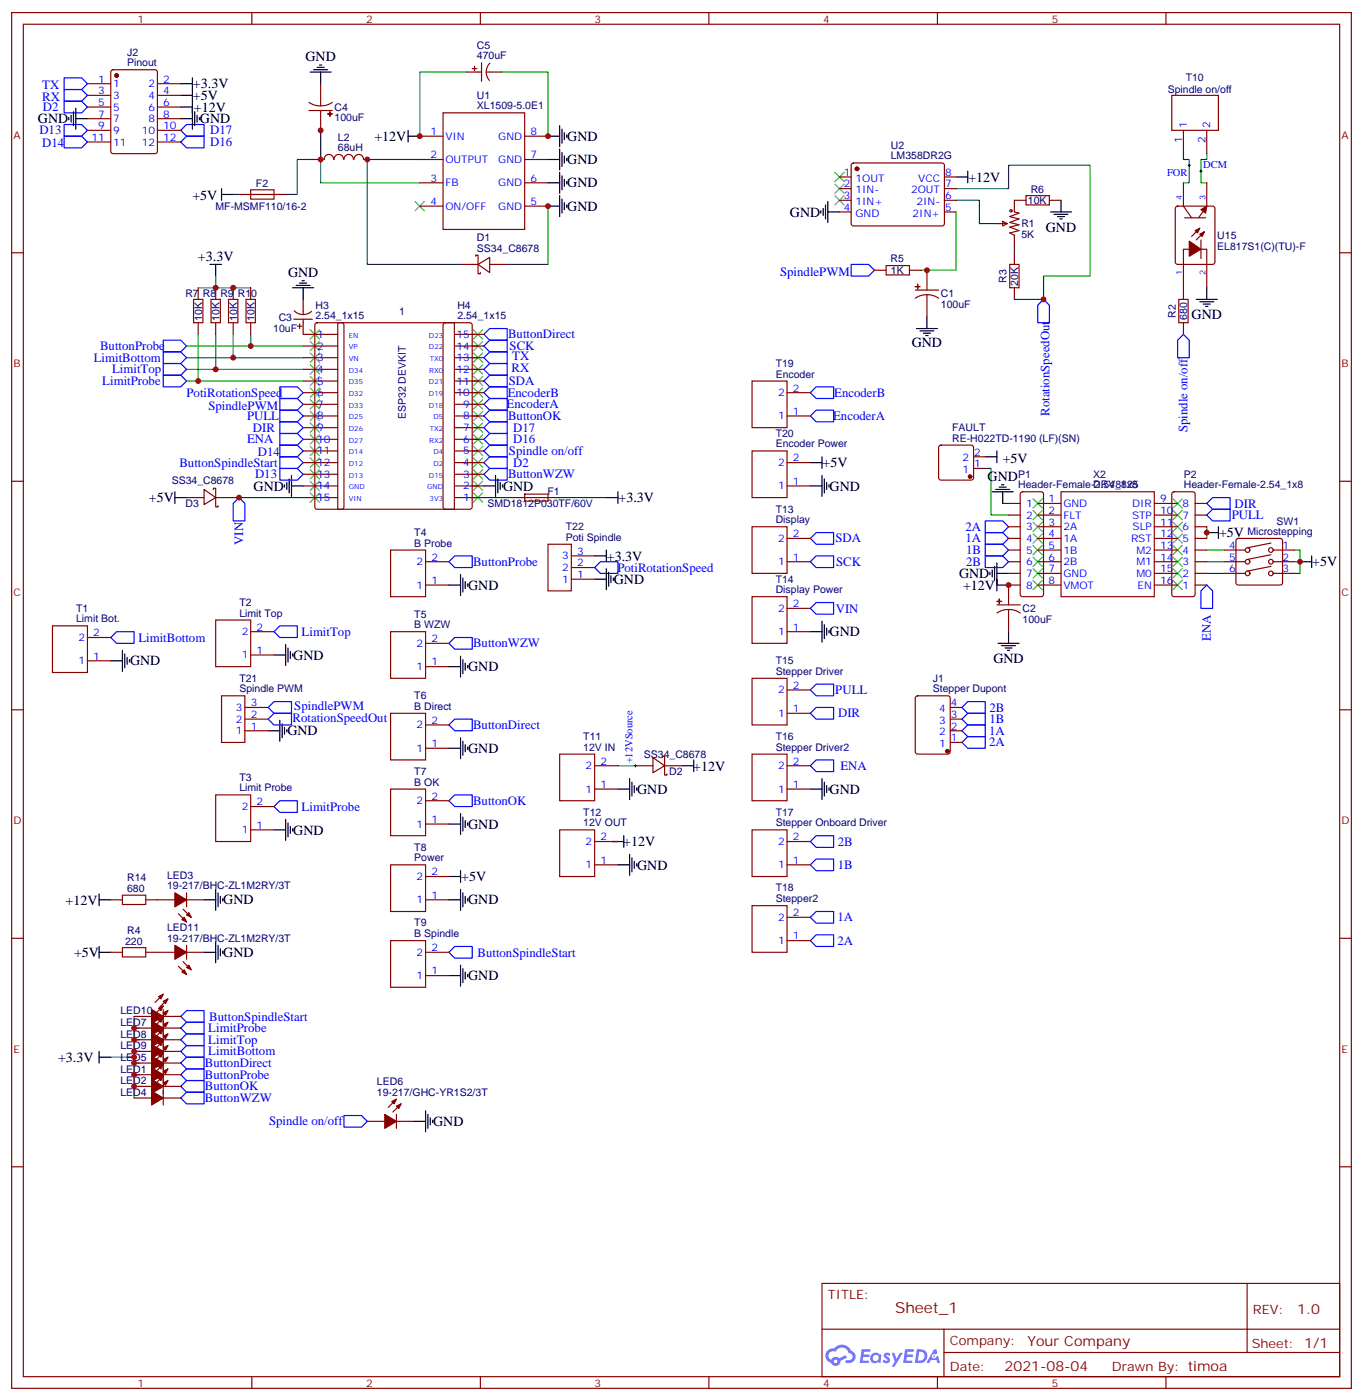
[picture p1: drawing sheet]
<svg xmlns="http://www.w3.org/2000/svg" width="412mm" height="424mm" viewBox="0 0 412 424" stroke-linecap="round" stroke-linejoin="round" font-family="sans-serif">
<g fill="none" stroke="#870000" stroke-width=".35">
<path d="M3.5 3.8h405.4v416.3h-405.4zM7.1 7.3h398.2v409.3h-398.2zM76.2 3.8v3.5M145.3 3.8v3.5M214.5 3.8v3.5M283.6 3.8v3.5M352.8 3.8v3.5M3.5 76.5h3.6M405.3 76.5h3.6M3.5 145.6h3.6M405.3 145.6h3.6M3.5 214.8h3.6"/>
<path d="M405.3 214.8h3.6M3.5 283.9h3.6M405.3 283.9h3.6M3.5 353.1h3.6M405.3 353.1h3.6M248.7 388.3h156.6v28.3h-156.6zM377.3 388.4v20.8M76.2 416.6v3.5M145.3 416.6v3.5M214.5 416.6v3.5M248.7 402.2h156.5M283.6 416.6v3.5"/>
<path d="M285.6 409.2h119.6M285.6 402.2v14.1M352.8 416.6v3.5"/>
</g>
<g fill="#5487ff">
<path d="M267.7 409.5a1.22 1.22 0 0 1 1.7 .3l-.4 .6a.47 .47 0 0 0-.3-.4 .47 .47 0 0 0-.5 .1l.1 .3a1.14 1.14 0 0 1 .8 1.7 1.14 1.14 0 0 1-1.9 0l-.2-.2 .5-.5 .7 .4a.29 .29 0 0 0 .3-.3 .29 .29 0 0 0-.2-.3 1.04 1.04 0 0 1-.6-1.7z"/>
<path d="M260.7 408.3h2.4l.3 .1-.2 .6h-1.8l-.1 .9h1.5l.3 .3-.3 .4h-1.6l-.2 1.1h1.7l.2 .4-.2 .3h-2.6z"/>
<path d="M273.8 408.3h2.4l.3 .2-.1 .5h-1.8l-.2 .9h1.6l.3 .3-.4 .4h-1.6l-.1 1.1h1.7l.2 .4-.2 .3h-2.6z"/>
<path d="M282.6 408.3h.7l.3 1.2-.6 .3a.69 .69 0 0 0-1 .3 .69 .69 0 0 0 .4 1 .69 .69 0 0 0 .9-.6l.5-.3 .6 2.2h-.8l-.2-.9h-1.8l-.5 .9h-.8z"/>
<path d="M269.8 409.3h.8l.6 1.9 1.1-1.9h.9l-2.6 4.2h-.8l.9-1.5z"/>
<path d="M277.4 408.3l-.6 4.1h1.3a2.11 2.11 0 0 0 2.5-2.1 2.11 2.11 0 0 0-2.5-2zM278.1 409a1.43 1.43 0 0 1 1.6 1.6 1.43 1.43 0 0 1-2 1.1z"/>
<path d="M263.7 409.9a1.54 1.54 0 0 0-.1 2.1 1.54 1.54 0 0 0 2.2 .2l.6 .2 .3-2.3-.2-.2-.4-.1a1.49 1.49 0 0 0-2.4 .1zM264 410.9a.94 .94 0 0 1 1.8 0 .94 .94 0 0 1-1.8 0z"/>
<path d="M250.4 408.6a2.18 2.18 0 0 0 1.1 3.8 1.44 1.44 0 0 0 1.6 .9 1.44 1.44 0 0 0 1.2-1.5l2-1-.5-.7-1.9 .9a1.47 1.47 0 0 0-2.4 .5 1.39 1.39 0 0 1-.7-2 1.39 1.39 0 0 1 2-.5 2.12 2.12 0 0 1 2.2-1.3 2.12 2.12 0 0 1 1.9 1.7 1.14 1.14 0 0 1 1.1 1.5 1.14 1.14 0 0 1-1.7 .7 .43 .43 0 0 0-.5 .3 .43 .43 0 0 0 .4 .5 1.98 1.98 0 0 0 2.5-1.2 1.98 1.98 0 0 0-1.2-2.5 3.1 3.1 0 0 0-5.3-.7l-.9 .1zM252.3 411.9a.55 .55 0 0 1 1.1 0 .55 .55 0 0 1-1.1 0z"/>
<circle cx="282.6" cy="410.4" r=".26"/>
</g>
<g fill="none" stroke="#000" stroke-width=".35">
<path d="M96.7 19.7h.7M20.8 35.6v.7M21.5 34.9v2.1M22.2 33.8v4.2M22.9 35.9h3.6M22.9 32.7v6.4M54.7 28.9h3.5M54.7 32.4h3.5M54.7 35.9h3.5M54.7 25.3h3.5M58.2 23.6v15.5M58.9 33.8v4.2"/>
<path d="M59.6 34.9v2.1M60.3 35.6v.7M93.8 21.8h6.4M94.9 21.1h4.2M96 20.4h2.1M97 21.8v3.5M123.5 39.4v3.6M169.3 38v6.4M170 39.1v4.2M67 58.8h3.6M67 57.1v3.5M123.5 41.2h3.5"/>
<path d="M165.8 41.2h3.5M165.8 48.3h3.5M165.8 55.3h3.5M169.3 45.1v6.3M169.3 52.1v6.4M169.3 59.2v6.3M170 46.1v4.3M170 53.2v4.2M170.7 40.1v2.2M170.7 47.2v2.1M170.7 54.3v2.1M171.4 40.9v.7"/>
<path d="M171.4 47.9v.7M171.4 55v.7M289.3 53.6h3.5M292.8 51.8v3.5M165.8 62.4h3.5M170 60.3v4.2M170.7 61.3v2.1M171.4 62v.7M248.4 63.8v.7M249.1 63.1v2.1M249.8 62v4.3M250.5 64.1h3.5"/>
<path d="M250.5 61v6.3M317.9 64.1h6.3M318.9 64.8h4.2M320 65.5h2.1M320.7 66.3h.7M321 60.6v3.5M63.5 80h3.5M65.3 80v3.5M88.5 87.1h6.4M89.6 86.4h4.2M90.7 85.7h2.1M91.4 84.9h.7"/>
<path d="M91.7 87.1v3.5M277.3 99.4h6.3M280.5 95.9v3.5M361.9 90.6h6.4M363 91.3h4.2M364.1 92h2.1M364.8 92.7h.7M365.1 87.1v3.5M278.3 100.1h4.3M279.4 100.8h2.1M280.1 101.5h.7M245.2 140h3.5"/>
<path d="M248.7 138.2v3.5M298.1 138.2h3.5M301.6 136.5v3.5M52.9 150.6h3.5M52.9 148.8v3.5M86.1 146.7v.7M86.8 146v2.1M87.5 144.9v4.3M88.2 147h3.5M88.2 143.9v6.3M146.4 147h3.5M149.9 143.9v6.3"/>
<path d="M150.6 144.9v4.3M151.3 146v2.1M152 146.7v.7M183.4 150.6h3.6M187 148.8v3.5M245.2 147h3.5M248.7 143.9v6.3M249.4 144.9v4.3M250.1 146v2.1M250.8 146.7v.7M300.2 148.8h6.4M301.3 148.1h4.2"/>
<path d="M302.3 147.4h2.1M303 146.7h.7M303.4 148.8v3.5M368.7 159.4v3.5M135.8 177h3.5M139.3 173.8v6.4M140.1 174.9v4.2M140.8 176v2.1M141.5 176.7v.7M179.9 175.3h3.5M179.9 168.2h3.5M183.4 166.4v3.6"/>
<path d="M183.4 172.1v6.3M184.1 173.1v4.3M184.9 174.2v2.1M185.6 174.9v.7M299.5 173.1v.7M300.2 172.4v2.2M300.9 171.4v4.2M301.6 173.5h3.6M301.6 170.3v8.5M301.6 177h3.6M365.1 161.1h3.6M393.3 170h3.6"/>
<path d="M396.9 168.2v3.5M33.5 200h3.5M37 196.8v6.3M37.7 197.8v4.3M38.5 198.9v2.1M39.2 199.6v.7M82.9 198.2h3.5M86.4 195v6.4M87.1 196.1v4.2M87.8 197.1v2.1M88.5 197.8v.7M139.3 198.5v6.4"/>
<path d="M140.1 199.6v4.2M245.2 191.1h3.5M248.7 188v6.3M249.4 189v4.3M250.1 190.1v2.1M250.8 190.8v.7M302 194.7h6.3M303 195.4h4.3M304.1 196.1h2.1M304.8 196.8h.7M305.2 191.1v3.6M84.7 217.9v6.4"/>
<path d="M85.4 219v4.2M135.8 201.7h3.5M140.8 200.7v2.1M141.5 201.4v.7M81.1 221.1h3.6M86.1 220.1v2.1M86.8 220.8v.7M135.8 226.4h3.5M139.3 223.2v6.4M140.1 224.3v4.2M140.8 225.4v2.1M141.5 226.1v.7"/>
<path d="M187 238.8h3.5M190.5 235.6v6.3M191.2 236.6v4.3M191.9 237.7v2.1M192.6 238.4v.7M206.4 231.7h3.5M209.9 229.9v3.6M245.2 238.8h3.5M248.7 235.6v6.3M249.4 236.6v4.3M250.1 237.7v2.1M250.8 238.4v.7"/>
<path d="M82.9 251.1h3.5M86.4 247.9v6.4M87.1 249v4.2M87.8 250v2.2M88.5 250.8v.7M135.8 249.3h3.5M139.3 246.2v6.3M140.1 247.2v4.3M140.8 248.3v2.1M141.5 249v.7M185.2 254.6h3.5M188.7 252.9v3.5"/>
<path d="M190.5 258.5v6.4M191.2 259.6v4.2M30 272.3h3.5M30 270.5v3.5M61.7 272.3h3.6M65.3 269.1v6.3M66 270.2v4.2M66.7 271.2v2.1M67.4 271.9v.7M135.8 272.3h3.5M135.8 265.2h3.5M139.3 263.5v3.5"/>
<path d="M139.3 269.1v6.3M140.1 270.2v4.2M140.8 271.2v2.1M141.5 271.9v.7M187 261.7h3.5M191.9 260.6v2.1M192.6 261.3v.7M30 286.4v3.5M30 288.1h3.5M61.7 288.1h3.6M65.3 285v6.3M66 286v4.3"/>
<path d="M66.7 287.1v2.1M67.4 287.8v.7M135.8 295.2h3.5M139.3 292v6.4M140.1 293.1v4.2M140.8 294.1v2.2M141.5 294.9v.7M30 318.1v3.6M30 319.9h3.5M125.2 339.3h3.6M128.8 336.1v6.4M129.5 337.2v4.2"/>
<path d="M130.2 338.2v2.2M130.9 338.9v.8"/>
</g>
<g fill="none" stroke="#00f" stroke-width=".35">
<path d="M19.4 23.6h5.3l1.8 1.7-1.8 1.8h-5.3zM19.4 27.1h5.3l1.8 1.8-1.8 1.7h-5.3zM19.4 37.7h5.3l1.8 1.7-1.8 1.8h-5.3zM19.4 30.6h5.3l1.8 1.8-1.8 1.7h-5.3zM56.4 37.7h5.3v3.5h-5.3l-1.7-1.8zM19.4 41.2h5.3l1.8 1.8-1.8 1.7h-5.3zM56.4 41.2h5.3v3.5h-5.3l-1.7-1.7zM257.5 80h5.3l1.8 1.8-1.8 1.7h-5.3zM314 92.4l1.7-1.8 1.8 1.8v5.2h-3.5zM49.4 102.9h5.3l1.7 1.8-1.7 1.8h-5.3zM49.4 106.5h5.3l1.7 1.7-1.7 1.8h-5.3zM49.4 110h5.3l1.7 1.8-1.7 1.7h-5.3z"/>
<path d="M49.4 113.5h5.3l1.7 1.8-1.7 1.8h-5.3zM84.7 117.1h5.3l1.7 1.7-1.7 1.8h-5.3zM146.4 111.8l1.8-1.8h5.3v3.5h-5.3zM146.4 108.2l1.8-1.7h5.3v3.5h-5.3zM146.4 101.2l1.8-1.8h5.3v3.5h-5.3zM146.4 104.7l1.8-1.8h5.3v3.6h-5.3zM146.4 115.3l1.8-1.8h5.3v3.6h-5.3zM148.2 117.1h5.3v3.5h-5.3l-1.8-1.8zM245.2 118.8l1.7-1.7h5.3v3.5h-5.3zM358.1 101.2l1.7 1.7v5.3h-3.5v-5.3zM84.7 138.2h5.3l1.7 1.8-1.7 1.7h-5.3zM84.7 134.7h5.3l1.7 1.8-1.7 1.7h-5.3z"/>
<path d="M84.7 124.1h5.3l1.7 1.8-1.7 1.7h-5.3zM84.7 127.6h5.3l1.7 1.8-1.7 1.8h-5.3zM84.7 131.2h5.3l1.7 1.7-1.7 1.8h-5.3zM84.7 120.6h5.3l1.7 1.7-1.7 1.8h-5.3zM146.4 129.4l1.8-1.8h5.3v3.6h-5.3zM146.4 122.3l1.8-1.7h5.3v3.5h-5.3zM146.4 136.5l1.8-1.8h5.3v3.5h-5.3zM146.4 132.9l1.8-1.7h5.3v3.5h-5.3zM146.4 140l1.8-1.8h5.3v3.5h-5.3zM148.2 124.1h5.3v3.5h-5.3l-1.8-1.7zM245.2 125.9l1.7-1.8h5.3v3.5h-5.3zM70.6 152.3l1.7-1.7 1.8 1.7v5.3h-3.5z"/>
<path d="M84.7 141.7h5.3l1.7 1.8-1.7 1.8h-5.3zM146.4 143.5l1.8-1.8h5.3v3.6h-5.3zM298.1 157.6h5.3l1.8 1.8-1.8 1.7h-5.3zM365.1 152.3l1.8-1.7h5.3v3.5h-5.3zM365.1 155.9l1.8-1.8h5.3v3.5h-5.3zM135.8 170l1.8-1.8h5.3v3.5h-5.3zM181.7 170h5.3v3.5h-5.3l-1.8-1.8zM245.2 170l1.7-1.8h5.3v3.5h-5.3zM246.9 161.1h5.3v3.6h-5.3l-1.7-1.8zM298.1 161.1h5.3l1.8 1.8-1.8 1.8h-5.3zM298.1 164.7h5.3l1.8 1.7-1.8 1.8h-5.3zM298.1 168.2h5.3l1.8 1.8-1.8 1.7h-5.3z"/>
<path d="M365.1 177l1.8 1.8v5.3h-3.5v-5.3zM33.5 192.9l1.8-1.8h5.3v3.6h-5.3zM82.9 191.1l1.8-1.7h5.3v3.5h-5.3zM135.8 194.7l1.8-1.8h5.3v3.5h-5.3zM245.2 184.1l1.7-1.8h5.3v3.5h-5.3zM81.1 217.6l1.8-1.8h5.3v3.6h-5.3zM81.1 214.1l1.8-1.8h5.3v3.5h-5.3zM135.8 219.4l1.8-1.8h5.3v3.5h-5.3zM245.2 208.8l1.7-1.8h5.3v3.5h-5.3zM245.2 215.8l1.7-1.7h5.3v3.5h-5.3zM291 217.6l1.8-1.8h5.3v3.6h-5.3zM291 214.1l1.8-1.8h5.3v3.5h-5.3z"/>
<path d="M245.2 231.7l1.7-1.8h5.3v3.6h-5.3zM291 224.6l1.8-1.7h5.3v3.5h-5.3zM291 221.1l1.8-1.7h5.3v3.5h-5.3zM82.9 244.1l1.8-1.8h5.3v3.5h-5.3zM135.8 242.3l1.8-1.8h5.3v3.6h-5.3zM245.2 254.6l1.7-1.7h5.3v3.5h-5.3zM245.2 261.7l1.7-1.8h5.3v3.6h-5.3zM245.2 277.6l1.7-1.8h5.3v3.5h-5.3zM135.8 288.1l1.8-1.7h5.3v3.5h-5.3zM245.2 284.6l1.7-1.7h5.3v3.5h-5.3zM54.7 318.1l1.7-1.7h5.3v3.5h-5.3zM54.7 314.6l1.7-1.8h5.3v3.6h-5.3z"/>
<path d="M54.7 311.1l1.7-1.8h5.3v3.5h-5.3zM54.7 307.6l1.7-1.8h5.3v3.5h-5.3zM54.7 332.2l1.7-1.7h5.3v3.5h-5.3zM54.7 325.2l1.7-1.8h5.3v3.6h-5.3zM54.7 321.7l1.7-1.8h5.3v3.5h-5.3zM54.7 328.7l1.7-1.7h5.3v3.5h-5.3zM104.1 337.5h5.3l1.7 1.8-1.7 1.8h-5.3z"/>
</g>
<g fill="none" stroke="#008700" stroke-width=".35">
<path d="M141.1 21.8h-14.1v19.4M151.7 21.8h14.1v19.4M70.6 58.8h1.7M127 48.3h-15.9v31.7h28.2M127 55.3h-30v-15.9v8.9h-7v10.5h-3.6M289.3 57.1h15.9v-7.1h24.6v33.5h-14.1v7.1h-8.8M358.1 46.5v1.8h1.7v7h-1.7M365.1 46.5v1.8h-1.7v7h1.7M165.8 62.4v17.6h-12.3M289.3 64.1v17.7h-10.6M289.3 60.6h7v7.1h5.3M306.9 74.7v1.8"/>
<path d="M60 87.1h15.8M65.3 83.5v3.6M56.4 104.7h35.3M56.4 108.2h35.3M56.4 111.8h35.3M56.4 115.3h35.3M60 101.2v14.1M65.3 101.2v10.6M70.6 101.2v7M75.8 101.2v3.5M70.6 150.6h21.1M146.4 150.6h8.8"/>
<path d="M169.3 150.6h14.1M298.1 141.7h1.8v14.2h5.3M303.4 152.3h1.8M365.1 159.4v3.5M365.1 173.5h5.3M365.1 170h5.3M365.1 166.4h5.3M391.6 170h1.7v3.5h-1.7M391.6 166.4h1.7v3.6M187 231.7h5.3M185.2 254.6h1.8M33.5 319.9h7.1"/>
<path d="M40.6 311.1h1.7M40.6 314.6h1.7M40.6 318.1h1.7M40.6 307.6v24.6M40.6 321.7h1.7M40.6 325.2h1.7"/>
</g>
<path d="M359.5 50h.7M359.8 49.7v.7M363 51.8h.7M363.4 51.4v.7M191.9 231.7h.7M192.3 231.4v.7" fill="none" stroke="#000" stroke-width=".3"/>
<g fill="none" stroke="#3c3" stroke-width=".35">
<path d="M252.6 52.1l2.8 2.9M252.6 55.7l2.8 2.8M252.6 59.2l2.8 2.8M255.4 52.1l-2.8 2.9M255.4 55.7l-2.8 2.8M255.4 59.2l-2.8 2.8M125.6 61l2.8 2.8M128.4 61l-2.8 2.8M93.8 99.8l2.9 2.8M96.7 99.8l-2.9 2.8M143.2 99.8l2.8 2.8M146 99.8l-2.8 2.8"/>
<path d="M93.8 103.3l2.9 2.8M93.8 106.8l2.9 2.8M93.8 110.3l2.9 2.9M93.8 113.9l2.9 2.8M93.8 117.4l2.9 2.8M96.7 103.3l-2.9 2.8M96.7 106.8l-2.9 2.8M96.7 110.3l-2.9 2.9M96.7 113.9l-2.9 2.8M96.7 117.4l-2.9 2.8M143.2 117.4l2.8 2.8M143.2 113.9l2.8 2.8"/>
<path d="M143.2 110.3l2.8 2.9M143.2 106.8l2.8 2.8M143.2 103.3l2.8 2.8M146 117.4l-2.8 2.8M146 113.9l-2.8 2.8M146 110.3l-2.8 2.9M146 106.8l-2.8 2.8M146 103.3l-2.8 2.8M93.8 120.9l2.9 2.9M93.8 124.5l2.9 2.8M93.8 128l2.9 2.8M93.8 131.5l2.9 2.8"/>
<path d="M93.8 135l2.9 2.9M93.8 138.6l2.9 2.8M96.7 120.9l-2.9 2.9M96.7 124.5l-2.9 2.8M96.7 128l-2.9 2.8M96.7 131.5l-2.9 2.8M96.7 135l-2.9 2.9M96.7 138.6l-2.9 2.8M143.2 138.6l2.8 2.8M143.2 135l2.8 2.9M143.2 131.5l2.8 2.8M143.2 128l2.8 2.8"/>
<path d="M143.2 124.5l2.8 2.8M143.2 120.9l2.8 2.9M146 138.6l-2.8 2.8M146 135l-2.8 2.9M146 131.5l-2.8 2.8M146 128l-2.8 2.8M146 124.5l-2.8 2.8M146 120.9l-2.8 2.9M93.8 142.1l2.9 2.8M93.8 145.6l2.9 2.8M93.8 149.2l2.9 2.8M96.7 142.1l-2.9 2.8"/>
<path d="M96.7 145.6l-2.9 2.8M96.7 149.2l-2.9 2.8M143.2 149.2l2.8 2.8M143.2 145.6l2.8 2.8M143.2 142.1l2.8 2.8M146 149.2l-2.8 2.8M146 145.6l-2.8 2.8M146 142.1l-2.8 2.8M312.6 158l2.8 2.8M312.6 154.4l2.8 2.9M312.6 150.9l2.8 2.8M315.4 158l-2.8 2.8"/>
<path d="M315.4 154.4l-2.8 2.9M315.4 150.9l-2.8 2.8M354.9 150.9l2.8 2.8M354.9 154.4l2.8 2.9M354.9 158l2.8 2.8M357.7 150.9l-2.8 2.8M357.7 154.4l-2.8 2.9M357.7 158l-2.8 2.8M312.6 175.6l2.8 2.8M312.6 172.1l2.8 2.8M312.6 168.6l2.8 2.8M312.6 165l2.8 2.9"/>
<path d="M312.6 161.5l2.8 2.8M315.4 175.6l-2.8 2.8M315.4 172.1l-2.8 2.8M315.4 168.6l-2.8 2.8M315.4 165l-2.8 2.9M315.4 161.5l-2.8 2.8M354.9 161.5l2.8 2.8M354.9 165l2.8 2.9M354.9 168.6l2.8 2.8M354.9 172.1l2.8 2.8M354.9 175.6l2.8 2.8M357.7 161.5l-2.8 2.8"/>
<path d="M357.7 165l-2.8 2.9M357.7 168.6l-2.8 2.8M357.7 172.1l-2.8 2.8M357.7 175.6l-2.8 2.8"/>
</g>
<g fill="none" stroke="#870000" stroke-width=".35">
<path d="M145.7 19v5.6M148.2 19.1a3.8 3.8 0 0 0-.1 5.2M26.5 25.3h7M26.5 28.9h7M26.5 32.4h7M26.5 35.9h7M26.5 39.4h7M33.7 21.3l.5-.2h12.7l.7 .4v24.3l-.4 .6-13 .1-.6-.5-.1-24.2zM47.6 25.3h7.1M47.6 28.9h7.1M47.6 32.4h7.1M47.6 35.9h7.1"/>
<path d="M47.6 39.4h7.1M93.5 31l1.7 .8 1.8 .2M93.5 33.4h7M97 25.3v6.7M97 33.4v6M100.5 31l-1.6 .8-1.9 .2M134.1 34.1h24.6v35.3h-24.6zM141.1 21.8h4.6M142.9 20.7h1.4M143.6 20v1.4M147.1 21.8h4.6M354.5 28.9h14.2v10.5h-14.2z"/>
<path d="M358.1 39.4v7.1M365.1 39.4v7.1M26.5 43h7M47.6 43h7.1M72.3 58.8h14.1M75.8 57.4h7.1v2.9h-7.1zM100.9 48.2a1.41 1.41 0 0 0-1.4-1.5 1.41 1.41 0 0 0-1.4 1.5l-1.1 .1M101.1 48.2a1.41 1.41 0 0 1 1.4-1.5 1.41 1.41 0 0 1 1.4 1.5M104.1 48.2a1.41 1.41 0 0 1 1.4-1.5 1.41 1.41 0 0 1 1.4 1.5M107.1 48.2a1.41 1.41 0 0 1 1.4-1.5 1.41 1.41 0 0 1 1.5 1.5M110.1 48.3h1M127 41.2h7.1"/>
<path d="M127 48.3h7.1M127 55.3h7.1M158.7 41.2h7.1M158.7 48.3h7.1M158.7 55.3h7.1M254 53.6h3.5M254 57.1h3.5M257.8 49.5l.4-.2 27.1 .1 .5 .6-.1 17.9-.7 .5-27-.1-.5-.6v-17.7zM285.8 53.6h3.5M285.8 57.1h3.5M310.4 59.2h7.1v2.8h-7.1zM358.1 55.3v7.1l2.4 3.5"/>
<path d="M365.1 55.3v7.1l-2.4 3.5M127 62.4h7.1M143.9 77.5v-.3h.7v2.8M158.7 62.4h7.1M254 60.6h3.5M254 64.1h3.5M285.8 60.6h3.5M285.8 64.1h3.5M301.6 67.7h3.2M303.4 67l1.4 .7-1.4 .7zM306.9 76.5v3.5M310.4 60.6h-3.5v3.5l1.4 .4-2.8 1 2.8 .8-2.8 1 2.8 .7-2.8 .7 2.8 1.1-2.8 .7 1.4 .7v3.5"/>
<path d="M317.5 60.6h3.5M355.8 62.6l.5-.2h10.6l.6 .4 .1 16.5-.5 .7h-10.8l-.6-.5-.1-16.4zM358.4 65.9h6.4M363 69.1l-2.5 2.4M363.4 72.6v5.6M364.4 70.1l-2.5 2.5M58.6 90.6h2.8v7h-2.8zM60 87.1v3.5M60 97.6v3.6M63.9 90.6h2.8v7h-2.8zM65.3 87.1v3.5M65.3 97.6v3.6"/>
<path d="M69.1 90.6h2.9v7h-2.9zM70.6 87.1v3.5M70.6 97.6v3.6M74.4 90.6h2.9v7h-2.9zM75.8 87.1v3.5M75.8 97.6v3.6M88.9 96.6h5.6M89 94a3.8 3.8 0 0 0 5.3 .2M90 98.7h1.4M90.7 98v1.4M91.7 96.6v4.6h10.5M91.7 90.6v4.6"/>
<path d="M95.5 97.9l.5-.3h7.4l.5 .3 .2 .5v55l-.3 .5-.4 .2h-7.4l-.5-.2-.3-.5v-55zM102.2 97.6h35.3v56.5h-35.3zM134.3 97.9l.5-.3h7.4l.5 .3 .2 .5v55l-.3 .5-.4 .2h-7.4l-.5-.2-.2-.5v-55zM139.3 80h5.3M144.6 80l3.6-2.1v4.6zM144.6 80v2.8h.7v-.3M148.2 80h5.3M264.6 81.8h3.5M268.1 80.4h7.1v2.8h-7.1zM275.2 81.8h3.5M276.9 87.8h7.1M280.5 89.2l1.8 .2 1.7 .8"/>
<path d="M280.5 89.2l-1.9 .2-1.7 .8M280.5 81.8v6M280.5 89.2v6.7M305.5 80h2.8v7.1h-2.8zM306.9 87.1v3.5M356.7 90.6h2.8v7h-2.8zM358.1 97.6v3.6M365.1 87.1v-11.7h-7v15.2M91.7 104.7h10.5M91.7 108.2h10.5M91.7 111.8h10.5M91.7 115.3h10.5"/>
<path d="M91.7 118.8h10.5M137.7 101.2h8.7M137.7 104.7h8.7M137.7 108.2h8.7M137.7 111.8h8.7M137.7 115.3h8.7M137.7 118.8h8.7M227.5 115.3h10.6v14.1h-10.6zM238.1 118.8h7.1M91.7 122.3h10.5M91.7 125.9h10.5M91.7 129.4h10.5"/>
<path d="M91.7 132.9h10.5M91.7 136.5h10.5M91.7 140h10.5M137.7 122.3h8.7M137.7 125.9h8.7M137.7 129.4h8.7M137.7 132.9h8.7M137.7 136.5h8.7M137.7 140h8.7M227.5 136.5h10.6v14.1h-10.6zM238.1 125.9h7.1M238.1 140h7.1"/>
<path d="M284.2 134.9l.5-.2h9.2l.5 .2 .2 .5v9.2l-.3 .5-.4 .2h-9.2l-.5-.3-.2-.4v-9.2zM294.6 138.2h3.5M56.4 150.6h5.3M61.7 148.1l3.6 2.5-3.6 2.1zM64.6 148.1v-.4h.7v2.9M65.3 150.6v2.8h.7v-.4M65.3 150.6h5.3M91.7 143.5h10.5M91.7 147h10.5M91.7 150.6h10.5M137.7 143.5h8.7M137.7 147h8.7"/>
<path d="M137.7 150.6h8.7M155.2 150.6h14.1M158.8 149.5h7v2.1h-7zM227.5 159.4h10.6v14.1h-10.6zM238.1 147h7.1M294.6 141.7h3.5M305.2 152.3h3.5M305.2 155.9h3.5M305.2 159.4h3.5M308.9 149l.5-.2h5.6l.5 .2 .2 .5v30.3l-.2 .5-.5 .3h-5.6l-.5-.3-.2-.5v-30.3zM314 152.3h7M314 155.9h7"/>
<path d="M314 159.4h7M321 148.8h28.2v31.8h-28.2zM349.2 152.3h7.1M349.2 155.9h7.1M349.2 159.4h7.1M354.8 149l.4-.2h5.7l.5 .2 .2 .5v30.3l-.2 .5-.5 .3h-5.7l-.5-.3-.2-.5v-30.3zM361.6 152.3h3.5M361.6 155.9h3.5M361.6 159.4h3.5M118.2 166.4h10.6v14.2h-10.6zM128.8 170h7M128.8 177h7"/>
<path d="M165.8 164.7h7.1v14.1h-7.1zM172.9 175.3h7M172.9 171.7h7M172.9 168.2h7M238.1 162.9h7.1M238.1 170h7.1M305.2 162.9h3.5M305.2 166.4h3.5M305.2 170h3.5M305.2 173.5h3.5M308.7 177h-3.5v6M314 162.9h7"/>
<path d="M314 166.4h7M314 170h7M314 173.5h7M314 177h7M349.2 162.9h7.1M349.2 166.4h7.1M349.2 170h7.1M349.2 173.5h7.1M349.2 177h7.1M361.6 162.9h3.5M361.6 166.4h3.5M361.6 170h3.5"/>
<path d="M361.6 173.5h3.5M361.6 177h3.5M370.4 166.4h6.4M370.4 170h6.4M370.4 173.5h6.4M374.2 163.1l.4-.2h12.7l.5 .2 .3 .5v12.7l-.3 .5-.5 .2h-12.7l-.4-.2-.3-.5v-12.7zM384.5 171.4l-7 1.4M384.5 167.9l-7 1.4M384.5 164.3l-7 1.4M385.2 166.4h6.4M385.2 170h6.4M385.2 173.5h6.4"/>
<path d="M15.9 189.4h10.6v14.1h-10.6zM26.5 200h7M26.5 192.9h7M65.3 187.6h10.5v14.1h-10.5zM75.8 198.2h7.1M75.8 191.1h7.1M118.2 191.1h10.6v14.1h-10.6zM128.8 194.7h7M227.5 180.6h10.6v14.1h-10.6zM238.1 191.1h7.1M238.1 184.1h7.1M301.6 183h7.1"/>
<path d="M305.2 184.4l1.8 .3 1.7 .8M305.2 184.4l-1.9 .3-1.7 .8M305.2 184.4v6.7M67 210.5h7.1v14.1h-7.1zM74.1 217.6h7M74.1 214.1h7M118.2 215.8h10.6v14.1h-10.6zM128.8 201.7h7M128.8 219.4h7M227.5 205.2h10.6v14.2h-10.6zM238.1 215.8h7.1M238.1 208.8h7.1"/>
<path d="M277.2 210.7l.4-.2h9.2l.7 .5v16.5l-.4 .6-9.5 .1-.6-.5-.1-16.5zM287.5 217.6h3.5M287.5 214.1h3.5M74.1 221.1h7M118.2 238.8h10.6v14.1h-10.6zM128.8 226.4h7M169.3 228.2h10.6v14.1h-10.6zM179.9 231.7h7.1M179.9 238.8h7.1M192.3 231.7h5.3M197.6 229.2l3.5 2.5-3.5 2.1zM200.4 229.2v-.3h.7v2.8"/>
<path d="M201.1 231.7v2.8h.7v-.3M201.1 231.7h5.3M227.5 228.2h10.6v14.1h-10.6zM238.1 231.7h7.1M238.1 238.8h7.1M287.5 224.6h3.5M287.5 221.1h3.5M65.3 240.5h10.5v14.1h-10.5zM75.8 251.1h7.1M75.8 244.1h7.1M128.8 249.3h7M128.8 242.3h7"/>
<path d="M169.3 251.1h10.6v14.1h-10.6zM179.9 254.6h7.1M227.5 251.1h10.6v14.1h-10.6zM238.1 254.6h7.1M33.5 272.3h3.5M37 270.9h7.1v2.8h-7.1zM44.1 272.3h8.8M54 276.5l2.4 2.5M55.4 275.1l2.5 2.5M56.4 272.3h5.3M56.4 270.2v4.2M118.2 261.7h10.6v14.1h-10.6z"/>
<path d="M128.8 272.3h7M128.8 265.2h7M179.9 261.7h7.1M227.5 274h10.6v14.1h-10.6zM238.1 261.7h7.1M238.1 277.6h7.1M33.5 288.1h3.5M37 286.7h7.1v2.9h-7.1zM44.1 288.1h8.8M54 292.4l2.4 2.5M55.4 291l2.5 2.4M56.4 286v4.3"/>
<path d="M56.4 288.1h5.3M118.2 284.6h10.6v14.1h-10.6zM128.8 288.1h7M128.8 295.2h7M238.1 284.6h7.1M40.6 311.1h5.3M40.6 314.6h5.3M40.6 318.1h5.3M40.6 307.6h5.3M49.4 318.5l-2.5 2.5M49.4 305.4v29M49.4 315l-2.5 2.4"/>
<path d="M49.4 311.1h5.3M49.4 304.4l-2.5 2.4M49.4 314.6h5.3M49.4 307.9l-2.5 2.5M49.4 318.1h5.3M49.4 311.4l-2.5 2.5M49.4 307.6h5.3M49.4 300.8l-2.5 2.5M50.8 319.9l-2.5 2.5M50.8 316.4l-2.5 2.4M50.8 305.8l-2.5 2.5M50.8 309.3l-2.5 2.5"/>
<path d="M50.8 312.8l-2.5 2.5M50.8 302.3l-2.5 2.4M40.6 325.2h5.3M40.6 328.7h5.3M40.6 332.2h5.3M40.6 321.7h5.3M49.4 325.2h5.3M49.4 328.7h5.3M49.4 322l-2.5 2.5M49.4 332.2h5.3M49.4 325.5l-2.5 2.5M49.4 321.7h5.3"/>
<path d="M50.8 323.4l-2.5 2.5M50.8 327l-2.5 2.4M111.1 339.3h5.3M119.9 339.3h5.3M119.9 332.6l-2.4 2.5M119.9 337.2v4.2M121.4 334l-2.5 2.5"/>
<circle cx="305.9" cy="63.8" r=".35"/>
<circle cx="377.5" cy="170" r=".71"/>
<circle cx="377.5" cy="166.4" r=".71"/>
<circle cx="377.5" cy="173.5" r=".71"/>
<circle cx="384.5" cy="166.4" r=".71"/>
<circle cx="384.5" cy="170" r=".71"/>
<circle cx="384.5" cy="173.5" r=".71"/>
</g>
<g fill="#870000" stroke="#870000" stroke-width=".35">
<path d="M276.9 86.7h1.4z"/>
<path d="M277.6 86l.1 1.4z"/>
<path d="M301.6 182h1.4z"/>
<path d="M302.3 181.3l.1 1.4z"/>
<path d="M45.9 323.1l3.5 2.1-3.5 2.1z"/>
<path d="M49.4 320.6l1.4-.7-.7 1.4z"/>
<path d="M48 319.2l1.4-.7-.7 1.4z"/>
<path d="M45.9 326.6l3.5 2.1-3.5 2.1z"/>
<path d="M49.4 324.1l1.4-.7-.7 1.4z"/>
<path d="M48 322.7l1.4-.7-.7 1.4z"/>
<path d="M52.9 270.2l3.5 2.1-3.5 2.1z"/>
<path d="M57.1 276.2l.8 1.4-1.5-.7z"/>
<path d="M55 278.3l.7-.7 .7 1.4z"/>
<path d="M45.9 330.1l3.5 2.1-3.5 2.2z"/>
<path d="M49.4 327.7l1.4-.7-.7 1.4z"/>
<path d="M48 326.2l1.4-.7-.7 1.5z"/>
<path d="M45.9 319.5l3.5 2.2-3.5 2.1z"/>
<path d="M49.4 317.1l1.4-.7-.7 1.4z"/>
<path d="M48 315.7l1.4-.7-.7 1.4z"/>
<path d="M116.4 337.2l3.5 2.1-3.5 2.1z"/>
<path d="M119.9 334.7l1.5-.7-.8 1.4z"/>
<path d="M118.5 333.3l1.4-.7-.7 1.4z"/>
<path d="M45.9 309l3.5 2.1-3.5 2.1z"/>
<path d="M49.4 306.5l1.4-.7-.7 1.4z"/>
<path d="M48 305.1l1.4-.7-.7 1.4z"/>
<path d="M45.9 312.5l3.5 2.1-3.5 2.1z"/>
<path d="M49.4 310l1.4-.7-.7 1.4z"/>
<path d="M48 308.6l1.4-.7-.7 1.4z"/>
<path d="M45.9 316l3.5 2.1-3.5 2.2z"/>
<path d="M49.4 313.5l1.4-.7-.7 1.5z"/>
<path d="M48 312.1l1.4-.7-.7 1.4z"/>
<path d="M45.9 305.4l3.5 2.2-3.5 2.1z"/>
<path d="M49.4 303l1.4-.7-.7 1.4z"/>
<path d="M48 301.6l1.4-.8-.7 1.5z"/>
<path d="M52.9 286l3.5 2.1-3.5 2.2z"/>
<path d="M57.1 292l.8 1.4-1.5-.7z"/>
<path d="M55 294.1l.7-.7 .7 1.5z"/>
<path d="M363.4 63.4l1.7-1-.3 2.1z"/>
<path d="M363 70.8l1.4-.7-.7 1.4z"/>
<path d="M361.6 69.8l1.4-.7-.7 1.4z"/>
<path d="M359.8 73l3.6 2.4-3.6 2.1z"/>
<path d="M99.1 34.5h1.4z"/>
<path d="M99.8 33.8v1.4z"/>
<circle cx="293.5" cy="144.2" r=".53"/>
<circle cx="286.6" cy="227.3" r=".53"/>
<circle cx="35.3" cy="22.9" r=".53"/>
<circle cx="259.3" cy="51.1" r=".53"/>
</g>
<g fill="#c00">
<circle cx="280.5" cy="81.8" r=".88"/>
<circle cx="393.3" cy="170" r=".88"/>
<circle cx="365.1" cy="161.1" r=".88"/>
<circle cx="165.8" cy="62.4" r=".88"/>
<circle cx="127" cy="41.2" r=".88"/>
<circle cx="165.8" cy="41.2" r=".88"/>
<circle cx="305.2" cy="177" r=".88"/>
<circle cx="315.7" cy="90.6" r=".88"/>
<circle cx="40.6" cy="311.1" r=".88"/>
<circle cx="40.6" cy="314.6" r=".88"/>
<circle cx="40.6" cy="318.1" r=".88"/>
<circle cx="40.6" cy="321.7" r=".88"/>
<circle cx="40.6" cy="325.2" r=".88"/>
<circle cx="40.6" cy="328.7" r=".88"/>
<circle cx="40.6" cy="319.9" r=".88"/>
<circle cx="97" cy="48.3" r=".88"/>
<circle cx="97" cy="39.4" r=".88"/>
<circle cx="111.1" cy="48.3" r=".88"/>
<circle cx="72.3" cy="150.6" r=".88"/>
<circle cx="60" cy="115.3" r=".88"/>
<circle cx="65.3" cy="111.8" r=".88"/>
<circle cx="70.6" cy="108.2" r=".88"/>
<circle cx="75.8" cy="104.7" r=".88"/>
<circle cx="70.6" cy="87.1" r=".88"/>
<circle cx="65.3" cy="87.1" r=".88"/>
</g>
<text font-size="4.6" fill="#800" x="270.8" y="397.4">Sheet_1</text>
<g font-size="4.2">
<text x="92.4" y="18.6">GND</text>
<text x="58.4" y="26.7">+3.3V</text>
<text x="58.4" y="30.2">+5V</text>
<text x="58.6" y="33.8">+12V</text>
<text x="11.5" y="37.3">GND</text>
<text x="60.5" y="37.3">GND</text>
<text x="113.3" y="42.6">+12V</text>
<text x="171.6" y="42.6">GND</text>
<text x="171.6" y="49.7">GND</text>
<text x="171.6" y="56.7">GND</text>
<text x="293" y="55">+12V</text>
<text x="58.2" y="60.6">+5V</text>
<text x="171.6" y="63.8">GND</text>
<text x="239" y="65.6">GND</text>
<text x="316.4" y="70.2">GND</text>
<text x="59.9" y="78.9">+3.3V</text>
<text x="87.1" y="83.9">GND</text>
<text x="360.5" y="96.7">GND</text>
<text x="275.9" y="105.1">GND</text>
<text x="248.9" y="141.4">+5V</text>
<text x="303.4" y="140">+5V</text>
<text x="76.7" y="148.4">GND</text>
<text x="152.2" y="148.4">GND</text>
<text x="251" y="148.4">GND</text>
<text x="298.8" y="145.6">GND</text>
<text x="45.1" y="152">+5V</text>
<text x="187.1" y="152">+3.3V</text>
<text x="368.8" y="162.6">+5V</text>
<text x="183.6" y="169.6">+3.3V</text>
<text x="397.1" y="171.4">+5V</text>
<text x="141.6" y="178.4">GND</text>
<text x="185.7" y="176.7">GND</text>
<text x="290.2" y="174.9">GND</text>
<text x="291.4" y="178.4">+12V</text>
<text x="251" y="192.5">GND</text>
<text x="39.3" y="201.4">GND</text>
<text x="88.7" y="199.6">GND</text>
<text x="141.6" y="203.1">GND</text>
<text x="300.6" y="200.7">GND</text>
<text x="87" y="222.5">GND</text>
<text x="141.6" y="227.8">GND</text>
<text x="209.7" y="233.1">+12V</text>
<text x="192.8" y="240.2">GND</text>
<text x="251" y="240.2">GND</text>
<text x="141.6" y="250.8">GND</text>
<text x="88.7" y="252.5">GND</text>
<text x="188.6" y="256.1">+12V</text>
<text x="192.8" y="263.1">GND</text>
<text x="139.5" y="266.6">+5V</text>
<text x="19.9" y="273.7">+12V</text>
<text x="67.6" y="273.7">GND</text>
<text x="141.6" y="273.7">GND</text>
<text x="22.4" y="289.6">+5V</text>
<text x="67.6" y="289.6">GND</text>
<text x="141.6" y="296.6">GND</text>
<text x="17.6" y="321.3">+3.3V</text>
<text x="131.1" y="340.7">GND</text>
</g>
<g font-size="4.2" fill="#800">
<text x="392.5" y="397.6">1.0</text>
<text x="310.9" y="407.2">Your Company</text>
<text x="304" y="415">2021-08-04</text>
</g>
<g font-size="3.9" fill="#00f">
<text x="12.8" y="27">TX</text>
<text x="12.8" y="30.5">RX</text>
<text x="13" y="33.6">D2</text>
<text x="11.9" y="40.7">D13</text>
<text x="63.6" y="40.7">D17</text>
<text x="12.8" y="44.6">D14</text>
<text x="63.6" y="44.2">D16</text>
<text x="236" y="83.5">SpindlePWM</text>
<text x="30.3" y="106">ButtonProbe</text>
<text x="153.7" y="102.4">ButtonDirect</text>
<text x="154.2" y="105.9">SCK</text>
<text x="28.4" y="109.5">LimitBottom</text>
<text x="33.9" y="113">LimitTop</text>
<text x="154.8" y="112.6">RX</text>
<text x="155" y="109">TX</text>
<text x="31" y="116.5">LimitProbe</text>
<text x="154" y="116.5">SDA</text>
<text x="56.4" y="120.1">PotiRotationSpeed</text>
<text x="63" y="124">SpindlePWM</text>
<text x="153.3" y="123.6">EncoderA</text>
<text x="153.6" y="120">EncoderB</text>
<text x="252.4" y="120.1">EncoderB</text>
<text x="317.5" y="125.8" transform="rotate(-90 317.5 125.8)">RotationSpeedOut</text>
<text x="74.8" y="127.1">PULL</text>
<text x="76.5" y="130.6">DIR</text>
<text x="153.7" y="127.1">ButtonOK</text>
<text x="155.3" y="130.6">D17</text>
<text x="252.1" y="127.1">EncoderA</text>
<text x="359.3" y="130.8" transform="rotate(-90 359.3 130.8)">Spindle on/off</text>
<text x="74.8" y="134.2">ENA</text>
<text x="154" y="137.7">Spindle on/off</text>
<text x="155.3" y="134.2">D16</text>
<text x="54.3" y="141.2">ButtonSpindleStart</text>
<text x="78" y="138.1">D14</text>
<text x="155.3" y="141.2">D2</text>
<text x="77.2" y="144.7">D13</text>
<text x="153.7" y="144.7">ButtonWZW</text>
<text x="373.5" y="153.6">DIR</text>
<text x="292.1" y="160.6">2A</text>
<text x="372.7" y="157.1">PULL</text>
<text x="73.6" y="164.8" transform="rotate(-90 73.6 164.8)">VIN</text>
<text x="252.7" y="164.1">SDA</text>
<text x="292.1" y="164.1">1A</text>
<text x="292.3" y="167.7">1B</text>
<text x="143.1" y="171.2">ButtonProbe</text>
<text x="186.8" y="172.9">PotiRotationSpeed</text>
<text x="252.9" y="171.2">SCK</text>
<text x="292.3" y="171.2">2B</text>
<text x="252.9" y="185.5">VIN</text>
<text x="41.9" y="194.1">LimitBottom</text>
<text x="91.3" y="192.4">LimitTop</text>
<text x="143.1" y="195.9">ButtonWZW</text>
<text x="366.4" y="194" transform="rotate(-90 366.4 194)">ENA</text>
<text x="89" y="214.8">SpindlePWM</text>
<text x="252.7" y="210">PULL</text>
<text x="299.4" y="215.3">2B</text>
<text x="88.5" y="218.4">RotationSpeedOut</text>
<text x="143.1" y="220.6">ButtonDirect</text>
<text x="253.6" y="217.1">DIR</text>
<text x="299.4" y="218.8">1B</text>
<text x="299.3" y="225.9">2A</text>
<text x="299.3" y="222.3">1A</text>
<text x="254.3" y="232.9">ENA</text>
<text x="91.3" y="245.3">LimitProbe</text>
<text x="143.1" y="243.5">ButtonOK</text>
<text x="253.5" y="255.9">2B</text>
<text x="253.5" y="262.9">1B</text>
<text x="253.4" y="278.8">1A</text>
<text x="253.4" y="285.8">2A</text>
<text x="144.5" y="289.5">ButtonSpindleStart</text>
<text x="63.3" y="308.9">ButtonSpindleStart</text>
<text x="63" y="315.8">LimitTop</text>
<text x="63" y="312.3">LimitProbe</text>
<text x="62" y="322.9">ButtonDirect</text>
<text x="63" y="319.4">LimitBottom</text>
<text x="62" y="326.4">ButtonProbe</text>
<text x="62" y="329.9">ButtonOK</text>
<text x="62" y="333.5">ButtonWZW</text>
<text x="81.4" y="340.5">Spindle on/off</text>
</g>
<g font-size="3.9" fill="#800">
<text x="250.5" y="392.9">TITLE:</text>
<text x="379.1" y="397.6">REV:</text>
<text x="287.4" y="407.1">Company:</text>
<text x="378.7" y="407.7">Sheet: 1/1</text>
<text x="287.4" y="414.8">Date:</text>
<text x="336.4" y="414.9">Drawn By: timoa</text>
</g>
<g font-size="3.2" fill="#800">
<text x="41.6" y="6.8">1</text>
<text x="110.8" y="6.8">2</text>
<text x="179.9" y="6.8">3</text>
<text x="249.1" y="6.8">4</text>
<text x="318.2" y="6.8">5</text>
<text x="4.1" y="41.9">A</text>
<text x="405.9" y="41.9">A</text>
<text x="4.1" y="111.1">B</text>
<text x="405.9" y="111.1">B</text>
<text x="4.1" y="180.2">C</text>
<text x="405.9" y="180.2">C</text>
<text x="4.1" y="249.3">D</text>
<text x="405.9" y="249.3">D</text>
<text x="4.1" y="318.5">E</text>
<text x="405.9" y="318.5">E</text>
<text x="41.6" y="419.6">1</text>
<text x="110.8" y="419.6">2</text>
<text x="179.9" y="419.6">3</text>
<text x="249.1" y="419.6">4</text>
<text x="318.2" y="419.6">5</text>
</g>
<g font-size="3.2" fill="#000080">
<text x="38.5" y="16.8">J2</text>
<text x="144.3" y="17.9">470uF</text>
<text x="144.3" y="14.8">C5</text>
<text x="38.5" y="20">Pinout</text>
<text x="144.3" y="29.9">U1</text>
<text x="353.3" y="28.2">Spindle on/off</text>
<text x="358.8" y="24.6">T10</text>
<text x="101.2" y="33.6">C4</text>
<text x="144.3" y="33.1">XL1509-5.0E1</text>
<text x="101.2" y="36.7">100uF</text>
<text x="102.2" y="45.7">68uH</text>
<text x="102.2" y="42.6">L2</text>
<text x="269.5" y="45">U2</text>
<text x="269.5" y="48.3">LM358DR2G</text>
<text x="77.5" y="56.5">F2</text>
<text x="311.9" y="58.3">R6</text>
<text x="65.2" y="63.5">MF-MSMF110/16-2</text>
<text x="311" y="61.8">10K</text>
<text x="309" y="68.8">R1</text>
<text x="144.3" y="76.1">SS34_C8678</text>
<text x="144.3" y="73">D1</text>
<text x="309" y="72">5K</text>
<text x="368.3" y="75.5">EL817S1(C)(TU)-F</text>
<text x="368.3" y="72.3">U15</text>
<text x="269.5" y="79.4">R5</text>
<text x="269.6" y="82.9">1K</text>
<text x="284.7" y="90">C1</text>
<text x="304.5" y="85.6" transform="rotate(-90 304.5 85.6)">R3</text>
<text x="308.1" y="86.5" transform="rotate(-90 308.1 86.5)">20K</text>
<text x="56.1" y="90">R7</text>
<text x="61.4" y="90">R8</text>
<text x="66.7" y="90">R9</text>
<text x="72" y="90">R10</text>
<text x="95.4" y="93.4">H3</text>
<text x="120.8" y="95.3">1</text>
<text x="138.4" y="93.4">H4</text>
<text x="284.7" y="93.2">100uF</text>
<text x="61.1" y="97.1" transform="rotate(-90 61.1 97.1)">10K</text>
<text x="66.4" y="97.1" transform="rotate(-90 66.4 97.1)">10K</text>
<text x="71.7" y="97.1" transform="rotate(-90 71.7 97.1)">10K</text>
<text x="77" y="97.1" transform="rotate(-90 77 97.1)">10K</text>
<text x="82.7" y="100.6">10uF</text>
<text x="84.3" y="97">C3</text>
<text x="95.4" y="96.6">2.54_1x15</text>
<text x="138.4" y="96.6">2.54_1x15</text>
<text x="355.7" y="96.2" transform="rotate(-90 355.7 96.2)">R2</text>
<text x="359.2" y="96.9" transform="rotate(-90 359.2 96.9)">680</text>
<text x="234.7" y="111">T19</text>
<text x="234.7" y="114.2">Encoder</text>
<text x="122.8" y="126.8" transform="rotate(-90 122.8 126.8)">ESP32 DEVKIT</text>
<text x="288.1" y="130.5">FAULT</text>
<text x="234.7" y="135.4">Encoder Power</text>
<text x="234.7" y="132.2">T20</text>
<text x="288.1" y="133.7">RE-H022TD-1190 (LF)(SN)</text>
<text x="51.9" y="146.5">SS34_C8678</text>
<text x="165.7" y="149.9">F1</text>
<text x="308.1" y="147.7">Header-Female-2.54_1x8</text>
<text x="308.1" y="144.6">P1</text>
<text x="330.8" y="147.7">DRV8825</text>
<text x="330.8" y="144.5">X2</text>
<text x="358.2" y="147.7">Header-Female-2.54_1x8</text>
<text x="358.2" y="144.6">P2</text>
<text x="56.1" y="153.5">D3</text>
<text x="147.5" y="153.4">SMD1812P030TF/60V</text>
<text x="234.7" y="155.1">T13</text>
<text x="171.2" y="160.4">T22</text>
<text x="234.7" y="158.3">Display</text>
<text x="377.4" y="161.9">Microstepping</text>
<text x="386.3" y="158.8">SW1</text>
<text x="125.3" y="165.4">B Probe</text>
<text x="125.3" y="162.2">T4</text>
<text x="171.2" y="163.6">Poti Spindle</text>
<text x="234.7" y="179.5">Display Power</text>
<text x="234.7" y="176.3">T14</text>
<text x="23" y="185.1">T1</text>
<text x="72.4" y="183.3">T2</text>
<text x="309.4" y="185.2">C2</text>
<text x="23" y="188.3">Limit Bot.</text>
<text x="72.4" y="186.5">Limit Top</text>
<text x="125.3" y="190.1">B WZW</text>
<text x="125.3" y="186.8">T5</text>
<text x="309.4" y="188.4">100uF</text>
<text x="234.7" y="201">T15</text>
<text x="72.4" y="209.5">Spindle PWM</text>
<text x="72.4" y="206.3">T21</text>
<text x="234.7" y="204.2">Stepper Driver</text>
<text x="282.2" y="209.5">Stepper Dupont</text>
<text x="282.2" y="206.3">J1</text>
<text x="125.3" y="214.8">B Direct</text>
<text x="125.3" y="211.5">T6</text>
<text x="176.5" y="227.1">12V IN</text>
<text x="176.5" y="223.9">T11</text>
<text x="234.7" y="227.1">Stepper Driver2</text>
<text x="234.7" y="223.9">T16</text>
<text x="194.8" y="229.4">SS34_C8678</text>
<text x="72.4" y="239.5">Limit Probe</text>
<text x="72.4" y="236.2">T3</text>
<text x="125.3" y="237.7">B OK</text>
<text x="125.3" y="234.5">T7</text>
<text x="202.5" y="234.6">D2</text>
<text x="176.5" y="250">12V OUT</text>
<text x="176.5" y="246.8">T12</text>
<text x="234.7" y="250">Stepper Onboard Driver</text>
<text x="234.7" y="246.8">T17</text>
<text x="125.3" y="257.4">T8</text>
<text x="125.3" y="260.6">Power</text>
<text x="38.5" y="269.8">680</text>
<text x="38.5" y="266.6">R14</text>
<text x="50.6" y="269.1">19-217/BHC-ZL1M2RY/3T</text>
<text x="50.6" y="265.9">LED3</text>
<text x="234.7" y="269.7">T18</text>
<text x="234.7" y="273">Stepper2</text>
<text x="50.6" y="281.8">LED11</text>
<text x="125.3" y="280.3">T9</text>
<text x="37.8" y="285.8">220</text>
<text x="38.5" y="282.6">R4</text>
<text x="50.6" y="285">19-217/BHC-ZL1M2RY/3T</text>
<text x="125.3" y="283.6">B Spindle</text>
<text x="36.5" y="310.5">LED7</text>
<text x="36.5" y="307">LED10</text>
<text x="36.5" y="314">LED8</text>
<text x="36.5" y="317.5">LED9</text>
<text x="36.5" y="321.1">LED5</text>
<text x="36.5" y="324.6">LED1</text>
<text x="36.5" y="328.1">LED2</text>
<text x="114.1" y="328.4">LED6</text>
<text x="36.5" y="331.7">LED4</text>
<text x="114.1" y="331.5">19-217/GHC-YR1S2/3T</text>
</g>
<g font-size="3.2" fill="#00f">
<text x="29.7" y="25">1</text>
<text x="29.7" y="28.5">3</text>
<text x="34.2" y="26.4">1</text>
<text x="34.2" y="29.9">3</text>
<text x="44.9" y="26.4">2</text>
<text x="44.9" y="29.9">4</text>
<text x="49.4" y="25">2</text>
<text x="49.4" y="28.5">4</text>
<text x="29.7" y="32">5</text>
<text x="29.7" y="35.6">7</text>
<text x="34.2" y="33.4">5</text>
<text x="44.9" y="33.4">6</text>
<text x="49.4" y="32">6</text>
<text x="49.4" y="35.6">8</text>
<text x="29.7" y="39.1">9</text>
<text x="34.2" y="37">7</text>
<text x="34.2" y="40.5">9</text>
<text x="42.9" y="40.5">10</text>
<text x="44.9" y="37">8</text>
<text x="49.4" y="39.1">10</text>
<text x="130.3" y="40.9">1</text>
<text x="160.5" y="40.9">8</text>
<text x="359.1" y="38.7" transform="rotate(-90 359.1 38.7)">1</text>
<text x="366.2" y="38.7" transform="rotate(-90 366.2 38.7)">2</text>
<text x="27.7" y="42.6">11</text>
<text x="34.2" y="44">11</text>
<text x="42.9" y="44">12</text>
<text x="49.4" y="42.6">12</text>
<text x="130.3" y="47.9">2</text>
<text x="134.8" y="42.3">VIN</text>
<text x="150.8" y="42.3">GND</text>
<text x="160.5" y="47.9">7</text>
<text x="357.7" y="43.2" transform="rotate(-90 357.7 43.2)">1</text>
<text x="364.8" y="43.2" transform="rotate(-90 364.8 43.2)">2</text>
<text x="134.8" y="49.3">OUTPUT</text>
<text x="150.8" y="49.3">GND</text>
<text x="255.3" y="53.2">1</text>
<text x="285.9" y="53.2">8</text>
<text x="353.1" y="53.1">FOR</text>
<text x="364.1" y="50.9">DCM</text>
<text x="130.3" y="55">3</text>
<text x="134.8" y="56.4">FB</text>
<text x="150.8" y="56.4">GND</text>
<text x="160.5" y="55">6</text>
<text x="255.3" y="56.7">2</text>
<text x="258.8" y="55">1OUT</text>
<text x="258.8" y="58.5">1IN-</text>
<text x="275.7" y="58.5">2OUT</text>
<text x="277.8" y="55">VCC</text>
<text x="285.9" y="56.7">7</text>
<text x="130.3" y="62">4</text>
<text x="134.8" y="63.4">ON/OFF</text>
<text x="150.8" y="63.4">GND</text>
<text x="160.5" y="62">5</text>
<text x="255.3" y="60.3">3</text>
<text x="255.3" y="63.8">4</text>
<text x="258.8" y="62">1IN+</text>
<text x="258.8" y="65.5">GND</text>
<text x="276.1" y="65.5">2IN+</text>
<text x="277.3" y="62">2IN-</text>
<text x="285.9" y="63.8">5</text>
<text x="285.9" y="60.3">6</text>
<text x="96" y="102.2">1</text>
<text x="96" y="105.8">2</text>
<text x="138.1" y="105.8">14</text>
<text x="138.1" y="102.2">15</text>
<text x="96" y="109.3">3</text>
<text x="96" y="112.8">4</text>
<text x="138.1" y="112.8">12</text>
<text x="138.1" y="109.3">13</text>
<text x="96" y="116.3">5</text>
<text x="96" y="119.9">6</text>
<text x="138.1" y="119.9">10</text>
<text x="138.1" y="116.3">11</text>
<text x="235.4" y="119.9">2</text>
<text x="239.9" y="118.5">2</text>
<text x="96" y="123.4">7</text>
<text x="140.2" y="123.4">9</text>
<text x="239.9" y="125.5">1</text>
<text x="96" y="126.9">8</text>
<text x="96" y="130.5">9</text>
<text x="140.2" y="130.5">7</text>
<text x="140.2" y="126.9">8</text>
<text x="235.4" y="126.9">1</text>
<text x="96" y="134">10</text>
<text x="96" y="137.5">11</text>
<text x="140.2" y="137.5">5</text>
<text x="140.2" y="134">6</text>
<text x="294.7" y="137.9">2</text>
<text x="96" y="141">12</text>
<text x="140.2" y="141">4</text>
<text x="235.4" y="141">2</text>
<text x="239.9" y="139.6">2</text>
<text x="291.2" y="143.2">1</text>
<text x="291.2" y="139.6">2</text>
<text x="294.7" y="141.4">1</text>
<text x="96" y="144.6">13</text>
<text x="96" y="148.1">14</text>
<text x="140.2" y="148.1">2</text>
<text x="140.2" y="144.6">3</text>
<text x="235.4" y="148.1">1</text>
<text x="239.9" y="146.7">1</text>
<text x="96" y="151.6">15</text>
<text x="140.2" y="151.6">1</text>
<text x="310.4" y="153.4">1</text>
<text x="317.2" y="152">1</text>
<text x="317.2" y="155.5">2</text>
<text x="321.7" y="153.4">GND</text>
<text x="342.6" y="153.4">DIR</text>
<text x="351" y="152">9</text>
<text x="351" y="155.5">10</text>
<text x="357.8" y="153.4">8</text>
<text x="310.4" y="156.9">2</text>
<text x="310.4" y="160.4">3</text>
<text x="317.2" y="159">3</text>
<text x="321.7" y="156.9">FLT</text>
<text x="321.7" y="160.4">2A</text>
<text x="342.5" y="156.9">STP</text>
<text x="342.7" y="160.4">SLP</text>
<text x="351" y="159">11</text>
<text x="357.8" y="160.4">6</text>
<text x="357.8" y="156.9">7</text>
<text x="174.6" y="167.9">3</text>
<text x="235.4" y="164">2</text>
<text x="239.9" y="162.6">2</text>
<text x="310.4" y="164">4</text>
<text x="310.4" y="167.5">5</text>
<text x="317.2" y="162.6">4</text>
<text x="317.2" y="166.1">5</text>
<text x="321.7" y="164">1A</text>
<text x="321.7" y="167.5">1B</text>
<text x="342.2" y="164">RST</text>
<text x="343.9" y="167.5">M2</text>
<text x="351" y="162.6">12</text>
<text x="351" y="166.1">13</text>
<text x="357.8" y="167.5">4</text>
<text x="357.8" y="164">5</text>
<text x="371.9" y="166.1">4</text>
<text x="388.1" y="166.1">1</text>
<text x="126" y="171">2</text>
<text x="130.5" y="169.6">2</text>
<text x="170.1" y="172.8">2</text>
<text x="170.1" y="169.3">3</text>
<text x="174.6" y="171.4">2</text>
<text x="235.4" y="171">1</text>
<text x="239.9" y="169.6">1</text>
<text x="310.4" y="171">6</text>
<text x="317.2" y="169.6">6</text>
<text x="317.2" y="173.1">7</text>
<text x="321.7" y="171">2B</text>
<text x="343.9" y="171">M1</text>
<text x="351" y="169.6">14</text>
<text x="351" y="173.1">15</text>
<text x="357.8" y="171">3</text>
<text x="371.9" y="169.6">5</text>
<text x="371.9" y="173.1">6</text>
<text x="388.1" y="169.6">2</text>
<text x="388.1" y="173.1">3</text>
<text x="126" y="178.1">1</text>
<text x="130.5" y="176.7">1</text>
<text x="170.1" y="176.3">1</text>
<text x="174.6" y="174.9">1</text>
<text x="310.4" y="174.6">7</text>
<text x="310.4" y="178.1">8</text>
<text x="317.2" y="176.7">8</text>
<text x="321.7" y="174.6">GND</text>
<text x="321.7" y="178.1">VMOT</text>
<text x="343.9" y="174.6">M0</text>
<text x="344.2" y="178.1">EN</text>
<text x="351" y="176.7">16</text>
<text x="357.8" y="178.1">1</text>
<text x="357.8" y="174.6">2</text>
<text x="235.4" y="185.1">2</text>
<text x="239.9" y="183.7">2</text>
<text x="77.6" y="190.8">2</text>
<text x="239.9" y="190.8">1</text>
<text x="23.7" y="194">2</text>
<text x="28.2" y="192.5">2</text>
<text x="73.1" y="192.2">2</text>
<text x="77.6" y="197.8">1</text>
<text x="126" y="195.7">2</text>
<text x="130.5" y="194.3">2</text>
<text x="235.4" y="192.2">1</text>
<text x="23.7" y="201">1</text>
<text x="28.2" y="199.6">1</text>
<text x="73.1" y="199.2">1</text>
<text x="126" y="202.8">1</text>
<text x="130.5" y="201.4">1</text>
<text x="235.4" y="209.8">2</text>
<text x="239.9" y="208.4">2</text>
<text x="71.4" y="215.1">3</text>
<text x="75.8" y="213.7">3</text>
<text x="239.9" y="215.5">1</text>
<text x="284.2" y="215.5">4</text>
<text x="287.7" y="213.7">4</text>
<text x="71.4" y="218.7">2</text>
<text x="75.8" y="220.8">1</text>
<text x="75.8" y="217.2">2</text>
<text x="126" y="220.4">2</text>
<text x="130.5" y="219">2</text>
<text x="235.4" y="216.9">1</text>
<text x="284.2" y="219">3</text>
<text x="287.7" y="220.8">2</text>
<text x="287.7" y="217.2">3</text>
<text x="71.4" y="222.2">1</text>
<text x="126" y="227.5">1</text>
<text x="130.5" y="226.1">1</text>
<text x="284.2" y="226.1">1</text>
<text x="284.2" y="222.5">2</text>
<text x="287.7" y="224.3">1</text>
<text x="177.2" y="232.8">2</text>
<text x="181.7" y="231.4">2</text>
<text x="191.4" y="231" transform="rotate(-90 191.4 231)">+12VSource</text>
<text x="235.4" y="232.8">2</text>
<text x="239.9" y="231.4">2</text>
<text x="177.2" y="239.8">1</text>
<text x="181.7" y="238.4">1</text>
<text x="235.4" y="239.8">1</text>
<text x="239.9" y="238.4">1</text>
<text x="73.1" y="245.1">2</text>
<text x="77.6" y="243.7">2</text>
<text x="126" y="243.3">2</text>
<text x="130.5" y="241.9">2</text>
<text x="77.6" y="250.8">1</text>
<text x="126" y="250.4">1</text>
<text x="130.5" y="249">1</text>
<text x="73.1" y="252.2">1</text>
<text x="177.2" y="255.7">2</text>
<text x="181.7" y="254.3">2</text>
<text x="235.4" y="255.7">2</text>
<text x="239.9" y="254.3">2</text>
<text x="177.2" y="262.7">1</text>
<text x="181.7" y="261.3">1</text>
<text x="235.4" y="262.7">1</text>
<text x="239.9" y="261.3">1</text>
<text x="126" y="266.3">2</text>
<text x="130.5" y="264.9">2</text>
<text x="126" y="273.3">1</text>
<text x="130.5" y="271.9">1</text>
<text x="235.4" y="278.6">2</text>
<text x="239.9" y="277.2">2</text>
<text x="130.5" y="287.8">2</text>
<text x="235.4" y="285.7">1</text>
<text x="239.9" y="284.3">1</text>
<text x="126" y="289.2">2</text>
<text x="126" y="296.3">1</text>
<text x="130.5" y="294.9">1</text>
</g>
<g font-size="2.5" fill="#00f">
<text x="357.7" y="60.6" transform="rotate(-90 357.7 60.6)">4</text>
<text x="364.8" y="60.6" transform="rotate(-90 364.8 60.6)">3</text>
<text x="357.7" y="83.3" transform="rotate(-90 357.7 83.3)">1</text>
<text x="364.8" y="83.3" transform="rotate(-90 364.8 83.3)">2</text>
</g>
<g font-size="2.1" fill="#00f">
<text x="105.6" y="102.2">EN</text>
<text x="105.6" y="105.7">VP</text>
<text x="129.8" y="102.2">D23</text>
<text x="129.8" y="105.7">D22</text>
<text x="105.6" y="109.3">VN</text>
<text x="105.6" y="112.8">D34</text>
<text x="129.8" y="112.8">RX0</text>
<text x="130" y="109.3">TX0</text>
<text x="105.6" y="116.3">D35</text>
<text x="105.6" y="119.9">D32</text>
<text x="129.8" y="116.3">D21</text>
<text x="129.8" y="119.9">D19</text>
<text x="105.6" y="123.4">D33</text>
<text x="129.8" y="123.4">D18</text>
<text x="105.6" y="126.9">D25</text>
<text x="105.6" y="130.4">D26</text>
<text x="130" y="130.4">TX2</text>
<text x="131.1" y="126.9">D5</text>
<text x="105.6" y="134">D27</text>
<text x="105.6" y="137.5">D14</text>
<text x="129.8" y="134">RX2</text>
<text x="131.1" y="137.5">D4</text>
<text x="105.6" y="141">D12</text>
<text x="131.1" y="141">D2</text>
<text x="105.6" y="144.6">D13</text>
<text x="105.6" y="148.1">GND</text>
<text x="129.3" y="148.1">GND</text>
<text x="129.8" y="144.6">D15</text>
<text x="105.6" y="151.6">VIN</text>
<text x="130" y="151.6">3V3</text>
</g>
</svg>
